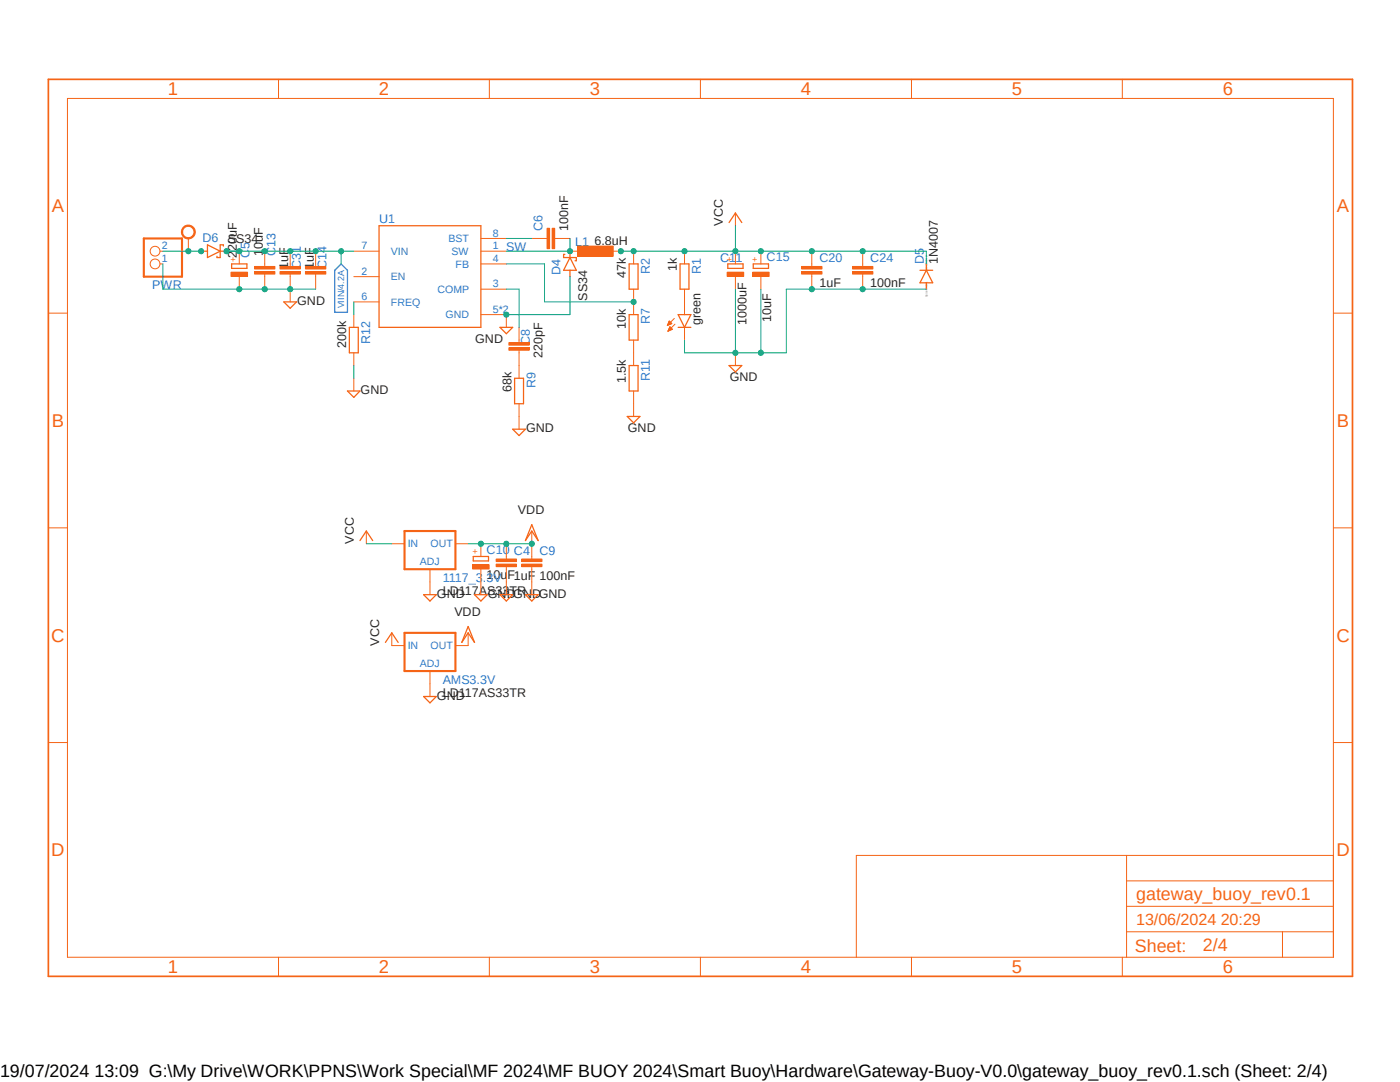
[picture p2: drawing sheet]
<svg xmlns="http://www.w3.org/2000/svg" width="279mm" height="216mm" viewBox="0 0 279 216" stroke-linecap="round" stroke-linejoin="round" font-family="sans-serif">
<path d="M9.1 15.5l261.2 179.9M270.3 15.5l-261.2 179.9" fill="none" stroke="#fff" stroke-width=".2"/>
<path d="M68.1 52.7l1.2 1.2v8.4h-2.5v-8.4z" fill="none" stroke="#2c7ace" stroke-width=".25"/>
<g fill="none" stroke="#f56416" stroke-width=".2">
<path d="M13.5 19.6h252.6v171.4h-252.6zM55.6 15.8v3.8M97.7 15.8v3.8M139.8 15.8v3.8M181.9 15.8v3.8M224 15.8v3.8M70.6 50.1h5M70.6 55.2h5M96 50.1h5M96 57.7h5M96 52.7h5M96 47.6h5"/>
<path d="M136.6 50.1v2.6M136.6 57.7v5.1M9.7 62.5h3.8M70.6 60.2h5M96 62.8h5M133.2 64.9h.1M133.2 64.9h.2M133.3 64.8h.3M133.3 64.7h.6M133.3 66.1h.1M133.3 64.6h.8M133.3 66h.2"/>
<path d="M133.4 64.5h.6M133.4 65.9h.3M133.4 64.4h.5M133.4 64.3h.4M133.4 65.8h.5M133.5 64.2h.2M133.5 65.7h.7M133.5 64.1h.1M133.5 65.7h.6M133.5 65.6h.5M133.6 64.1l.5 .5-.9 .3zM133.6 65.5h.3"/>
<path d="M133.6 65.4h.3M133.6 65.3h.2M133.7 65.2l.5 .5-.9 .4zM134.6 63.5l-1.4 1.4M134.7 64.7l-1.4 1.4M136.6 65.3v2.6M266.1 62.5h3.8M9.7 105.3h3.8M266.1 105.3h3.8M9.7 148.2h3.8M266.1 148.2h3.8M224.8 170.7v20.3"/>
<path d="M224.8 175.8h41.3M266.1 170.7h-95.2v20.3M55.6 191v3.8M97.7 191v3.8M139.8 191v3.8M181.9 191v3.8M224 191v3.8M224.8 185.9h41.3M224.8 180.8h41.3M255.9 185.9v5.1"/>
</g>
<path d="M9.7 15.8h260.2v179h-260.2z" fill="none" stroke="#f56416" stroke-width=".34"/>
<path d="M46.2 52.7h3.1v.9h-3.1zM75.6 45h20.4v20.3h-20.4zM135.7 52.7h1.8v5h-1.8zM135.3 62.8h2.6l-1.3 2.5zM135.3 65.3h2.6" fill="none" stroke="#f56416" stroke-width=".25"/>
<path d="M46.1 54.3h3.3v.9h-3.3z" fill-rule="evenodd" fill="#f56416"/>
<path d="M46.1 54.3h3.3v.9h-3.3zM47.8 50.1v2.6M47.8 55.2v2.5M57.9 57.7v2.5M108.7 47.6h.5M110.7 47.6h.5M70.6 75.5v2.5M101 62.8v2.5" fill="none" stroke="#f56416" stroke-width=".2"/>
<path d="M56.6 60.2h2.6l-1.3 1.3zM69.3 78h2.5l-1.2 1.3zM99.8 65.3h2.5l-1.3 1.3z" fill="none" stroke="#f56416" stroke-width=".25"/>
<path d="M110.2 45.6h.5v4h-.5z" fill-rule="evenodd" fill="#f56416"/>
<path d="M110.2 45.6h.5v4h-.5z" fill="none" stroke="#f56416" stroke-width=".2"/>
<path d="M109.2 45.6h.5v4h-.5z" fill-rule="evenodd" fill="#f56416"/>
<path d="M106.1 47.6h2.6M109.2 45.6h.5v4h-.5zM111.2 47.6h2.5" fill="none" stroke="#f56416" stroke-width=".2"/>
<path d="M115.3 49.1h7.1v2h-7.1z" fill-rule="evenodd" fill="#f56416"/>
<path d="M113.7 50.1h2.6M115.3 49.1h7.1v2h-7.1zM121.4 50.1h2.5M126.4 50.1v2.6M126.4 57.7v5.1M103.6 67.9v.5M103.6 69.9v.5M126.4 67.9v2.5" fill="none" stroke="#f56416" stroke-width=".2"/>
<path d="M112.7 50.8h-.2v.6h2.5v.6h-.2M113.7 51.4l1.3 2.5h-2.5zM113.7 50.1v1.3M113.7 53.9v1.3M125.6 52.7h1.7v5h-1.7zM125.6 62.8h1.7v5.1h-1.7z" fill="none" stroke="#f56416" stroke-width=".25"/>
<path d="M101.6 69.4h4v.5h-4z" fill-rule="evenodd" fill="#f56416"/>
<path d="M101.6 69.4h4v.5h-4z" fill="none" stroke="#f56416" stroke-width=".2"/>
<path d="M101.6 68.4h4v.5h-4z" fill-rule="evenodd" fill="#f56416"/>
<path d="M52.8 52.7v.5M52.8 54.7v.5M70.6 62.8v2.5M70.6 70.4v2.5M101.6 68.4h4v.5h-4zM103.6 65.3v2.6M103.6 70.4v5.1M103.6 80.6v5" fill="none" stroke="#f56416" stroke-width=".2"/>
<path d="M69.7 65.3h1.8v5.1h-1.8zM102.7 75.5h1.8v5.1h-1.8zM102.3 85.6h2.6l-1.3 1.3z" fill="none" stroke="#f56416" stroke-width=".25"/>
<path d="M50.8 54.2h4.1v.5h-4.1z" fill-rule="evenodd" fill="#f56416"/>
<path d="M50.8 54.2h4.1v.5h-4.1z" fill="none" stroke="#f56416" stroke-width=".2"/>
<path d="M50.8 53.2h4.1v.5h-4.1z" fill-rule="evenodd" fill="#f56416"/>
<path d="M50.8 53.2h4.1v.5h-4.1zM52.8 50.1v2.6M52.8 55.2v2.5M63 52.7v.5M63 54.7v.5" fill="none" stroke="#f56416" stroke-width=".2"/>
<path d="M61 54.2h4v.5h-4z" fill-rule="evenodd" fill="#f56416"/>
<path d="M61 54.2h4v.5h-4z" fill="none" stroke="#f56416" stroke-width=".2"/>
<path d="M61 53.2h4v.5h-4z" fill-rule="evenodd" fill="#f56416"/>
<path d="M61 53.2h4v.5h-4zM63 50.1v2.6M63 55.2v2.5" fill="none" stroke="#f56416" stroke-width=".2"/>
<path d="M150.3 52.7h3.1v.9h-3.1z" fill="none" stroke="#f56416" stroke-width=".25"/>
<path d="M150.2 54.3h3.3v.9h-3.3z" fill-rule="evenodd" fill="#f56416"/>
<path d="M150.2 54.3h3.3v.9h-3.3zM151.8 50.1v2.6M151.8 55.2v2.5M162 52.7v.5M162 54.7v.5" fill="none" stroke="#f56416" stroke-width=".2"/>
<path d="M160 54.2h4v.5h-4z" fill-rule="evenodd" fill="#f56416"/>
<path d="M160 54.2h4v.5h-4z" fill="none" stroke="#f56416" stroke-width=".2"/>
<path d="M160 53.2h4v.5h-4z" fill-rule="evenodd" fill="#f56416"/>
<path d="M160 53.2h4v.5h-4zM162 50.1v2.6M162 55.2v2.5M172.2 52.7v.5M172.2 54.7v.5" fill="none" stroke="#f56416" stroke-width=".2"/>
<path d="M170.1 54.2h4.1v.5h-4.1z" fill-rule="evenodd" fill="#f56416"/>
<path d="M170.1 54.2h4.1v.5h-4.1z" fill="none" stroke="#f56416" stroke-width=".2"/>
<path d="M170.1 53.2h4.1v.5h-4.1z" fill-rule="evenodd" fill="#f56416"/>
<path d="M57.9 52.7v.5M57.9 54.7v.5M170.1 53.2h4.1v.5h-4.1zM172.2 50.1v2.6M172.2 55.2v2.5" fill="none" stroke="#f56416" stroke-width=".2"/>
<path d="M55.9 54.2h4v.5h-4z" fill-rule="evenodd" fill="#f56416"/>
<path d="M55.9 54.2h4v.5h-4z" fill="none" stroke="#f56416" stroke-width=".2"/>
<path d="M55.9 53.2h4v.5h-4z" fill-rule="evenodd" fill="#f56416"/>
<path d="M55.9 53.2h4v.5h-4zM57.9 50.1v2.6M57.9 55.2v2.5" fill="none" stroke="#f56416" stroke-width=".2"/>
<path d="M40.1 50.1h1.3M41.4 48.9l2.5 1.2-2.5 1.3zM43.9 50.1h1.3M44.6 49.1v-.2h-.7v2.5h-.6v-.3M183.6 53.9h2.5M184.9 53.9l1.2 2.5h-2.5zM184.9 52.7v1.2M184.9 56.4v1.3" fill="none" stroke="#f56416" stroke-width=".25"/>
<path d="M36.5 45.4a1.4 1.4 0 0 1 2.3 .1 1.4 1.4 0 0 1-.8 2.1 1.4 1.4 0 0 1-1.8-1.3h.2a1.14 1.14 0 0 1 1.5-1.1 1.14 1.14 0 0 1 .6 1.8 1.14 1.14 0 0 1-1.8 0l-.3-.7h-.2z" fill-rule="evenodd" fill="#f56416"/>
<path d="M36.5 45.4a1.4 1.4 0 0 1 2.3 .1 1.4 1.4 0 0 1-.8 2.1 1.4 1.4 0 0 1-1.8-1.3h.2a1.14 1.14 0 0 1 1.5-1.1 1.14 1.14 0 0 1 .6 1.8 1.14 1.14 0 0 1-1.8 0l-.3-.7h-.2zM37.6 47.6v2.5" fill="none" stroke="#f56416" stroke-width=".2"/>
<path d="M145.2 52.7h3.1v.9h-3.1z" fill="none" stroke="#f56416" stroke-width=".25"/>
<path d="M145.1 54.3h3.3v.9h-3.3z" fill-rule="evenodd" fill="#f56416"/>
<g fill="none" stroke="#f56416" stroke-width=".2">
<path d="M32 52.7h.5M32 50.1h.5M145.1 54.3h3.3v.9h-3.3zM146.8 50.1v2.6M146.8 55.2v2.5M73.1 106v2.5M78.2 108.5h2.5M85.8 113.6v5.1M90.9 108.5h2.5M101 111v.5M101 113.1v.5M106.1 106v2.5"/>
<circle cx="30.9" cy="52.7" r=".98"/>
<circle cx="30.9" cy="50.1" r=".98"/>
</g>
<path d="M28.7 47.6h7.6v7.6h-7.6zM80.7 106h10.2v7.6h-10.2z" fill="none" stroke="#f56416" stroke-width=".42"/>
<path d="M71.8 107.9l1.3-1.9 1.3 1.9M84.5 118.7h2.6l-1.3 1.2zM106.1 104.7l1.3 3.2-1.3-1.9-1.2 1.9z" fill="none" stroke="#f56416" stroke-width=".25"/>
<path d="M99 112.6h4.1v.5h-4.1z" fill-rule="evenodd" fill="#f56416"/>
<path d="M99 112.6h4.1v.5h-4.1z" fill="none" stroke="#f56416" stroke-width=".2"/>
<path d="M99 111.5h4.1v.6h-4.1z" fill-rule="evenodd" fill="#f56416"/>
<path d="M99 111.5h4.1v.6h-4.1zM101 108.5v2.5M101 113.6v2.5M106.1 111v.5M106.1 113.1v.5" fill="none" stroke="#f56416" stroke-width=".2"/>
<path d="M104.1 112.6h4.1v.5h-4.1z" fill-rule="evenodd" fill="#f56416"/>
<path d="M104.1 112.6h4.1v.5h-4.1z" fill="none" stroke="#f56416" stroke-width=".2"/>
<path d="M104.1 111.5h4.1v.6h-4.1z" fill-rule="evenodd" fill="#f56416"/>
<path d="M101 116.1v2.6M104.1 111.5h4.1v.6h-4.1zM106.1 108.5v2.5M106.1 113.6v5.1" fill="none" stroke="#f56416" stroke-width=".2"/>
<path d="M94.4 111h3.1v.9h-3.1zM99.8 118.7h2.5l-1.3 1.2zM104.9 118.7h2.5l-1.3 1.2z" fill="none" stroke="#f56416" stroke-width=".25"/>
<path d="M94.3 112.7h3.3v.8h-3.3z" fill-rule="evenodd" fill="#f56416"/>
<path d="M146.8 42.5v2.5M126.4 70.4v2.5M126.4 78v5.1M146.8 70.4v2.5M94.3 112.7h3.3v.8h-3.3zM96 108.5v2.5M96 113.6v5.1M78.2 126.3v2.5h2.5M85.8 133.9v5.1M93.4 126.3v2.5h-2.5" fill="none" stroke="#f56416" stroke-width=".2"/>
<path d="M145.5 44.4l1.3-1.9 1.2 1.9M125.6 72.9h1.7v5.1h-1.7zM145.5 72.9h2.5l-1.2 1.3zM125.2 83.1h2.5l-1.3 1.3zM94.7 118.7h2.5l-1.2 1.2zM76.9 128.2l1.3-1.9 1.3 1.9M84.5 139h2.6l-1.3 1.3zM93.4 125l1.3 3.2-1.3-1.9-1.2 1.9z" fill="none" stroke="#f56416" stroke-width=".25"/>
<path d="M80.7 126.3h10.2v7.6h-10.2z" fill="none" stroke="#f56416" stroke-width=".42"/>
<path d="M32.5 57.7h15.3" fill="none" stroke="#0dab76" stroke-width=".2"/>
<circle cx="47.7" cy="57.7" r=".51" fill="#0dab76"/>
<g fill="none" stroke="#0dab76" stroke-width=".2">
<path d="M57.9 57.7h5.1"/>
<circle cx="47.7" cy="57.7" r=".51"/>
</g>
<circle cx="52.8" cy="57.7" r=".51" fill="#0dab76"/>
<g fill="none" stroke="#0dab76" stroke-width=".2">
<path d="M32.5 52.7v5M47.8 57.7h5"/>
<circle cx="52.8" cy="57.7" r=".51"/>
</g>
<circle cx="57.9" cy="57.7" r=".51" fill="#0dab76"/>
<g fill="none" stroke="#0dab76" stroke-width=".2">
<path d="M52.8 57.7h5.1M113.7 55.2v7.6h-12.7"/>
<circle cx="57.9" cy="57.7" r=".51"/>
</g>
<circle cx="101" cy="62.8" r=".51" fill="#0dab76"/>
<g fill="none" stroke="#0dab76" stroke-width=".2">
<path d="M151.8 57.7v12.7M156.9 57.7v12.7h-20.3v-2.5M70.6 72.9v2.6"/>
<circle cx="101" cy="62.8" r=".51"/>
</g>
<circle cx="151.8" cy="70.4" r=".51" fill="#0dab76"/>
<g fill="none" stroke="#0dab76" stroke-width=".2">
<path d="M156.9 57.7h5.1"/>
<circle cx="151.8" cy="70.4" r=".51"/>
</g>
<circle cx="162" cy="57.7" r=".51" fill="#0dab76"/>
<g fill="none" stroke="#0dab76" stroke-width=".2">
<path d="M162 57.7h10.2"/>
<circle cx="162" cy="57.7" r=".51"/>
</g>
<circle cx="172.2" cy="57.7" r=".51" fill="#0dab76"/>
<g fill="none" stroke="#0dab76" stroke-width=".2">
<path d="M146.8 57.7v12.7M172.2 57.7h12.7"/>
<circle cx="172.2" cy="57.7" r=".51"/>
</g>
<circle cx="146.8" cy="70.4" r=".51" fill="#0dab76"/>
<g fill="none" stroke="#0dab76" stroke-width=".2">
<path d="M113.7 47.6v2.5h-12.7"/>
<circle cx="146.8" cy="70.4" r=".51"/>
</g>
<circle cx="113.7" cy="50.1" r=".51" fill="#0dab76"/>
<g fill="none" stroke="#0dab76" stroke-width=".2">
<path d="M101 47.6h5.1M108.7 60.2h17.7"/>
<circle cx="113.7" cy="50.1" r=".51"/>
</g>
<circle cx="126.4" cy="60.2" r=".51" fill="#0dab76"/>
<g fill="none" stroke="#0dab76" stroke-width=".2">
<path d="M45.2 50.1h17.8M101 52.7h7.7v7.5M101 57.7h2.6v7.6M70.6 60.2v2.6"/>
<circle cx="126.4" cy="60.2" r=".51"/>
</g>
<circle cx="52.8" cy="50.1" r=".51" fill="#0dab76"/>
<circle cx="52.8" cy="50.1" r=".51" fill="none" stroke="#0dab76" stroke-width=".2"/>
<circle cx="57.9" cy="50.1" r=".51" fill="#0dab76"/>
<g fill="none" stroke="#0dab76" stroke-width=".2">
<path d="M63 50.1h7.6M68.1 50.1v2.6"/>
<circle cx="57.9" cy="50.1" r=".51"/>
</g>
<circle cx="47.7" cy="50.1" r=".51" fill="#0dab76"/>
<g fill="none" stroke="#0dab76" stroke-width=".2">
<path d="M45.2 50.1h2.6"/>
<circle cx="47.7" cy="50.1" r=".51"/>
</g>
<circle cx="68.1" cy="50.1" r=".51" fill="#0dab76"/>
<circle cx="68.1" cy="50.1" r=".51" fill="none" stroke="#0dab76" stroke-width=".2"/>
<circle cx="63" cy="50.1" r=".51" fill="#0dab76"/>
<circle cx="63" cy="50.1" r=".51" fill="none" stroke="#0dab76" stroke-width=".2"/>
<circle cx="45.2" cy="50.1" r=".51" fill="#0dab76"/>
<g fill="none" stroke="#0dab76" stroke-width=".2">
<path d="M32.5 50.1h7.6"/>
<circle cx="45.2" cy="50.1" r=".51"/>
</g>
<circle cx="37.6" cy="50.1" r=".51" fill="#0dab76"/>
<circle cx="37.6" cy="50.1" r=".51" fill="none" stroke="#0dab76" stroke-width=".2"/>
<circle cx="40.1" cy="50.1" r=".51" fill="#0dab76"/>
<g fill="none" stroke="#0dab76" stroke-width=".2">
<path d="M96 108.5h10.1"/>
<circle cx="40.1" cy="50.1" r=".51"/>
</g>
<circle cx="101" cy="108.5" r=".51" fill="#0dab76"/>
<circle cx="101" cy="108.5" r=".51" fill="none" stroke="#0dab76" stroke-width=".2"/>
<circle cx="106.1" cy="108.5" r=".51" fill="#0dab76"/>
<g fill="none" stroke="#0dab76" stroke-width=".2">
<path d="M93.4 108.5h2.6"/>
<circle cx="106.1" cy="108.5" r=".51"/>
</g>
<circle cx="96" cy="108.5" r=".51" fill="#0dab76"/>
<g fill="none" stroke="#0dab76" stroke-width=".2">
<path d="M123.9 50.1h2.5M73.1 108.5h5.1"/>
<circle cx="96" cy="108.5" r=".51"/>
</g>
<circle cx="123.9" cy="50.1" r=".51" fill="#0dab76"/>
<circle cx="123.9" cy="50.1" r=".51" fill="none" stroke="#0dab76" stroke-width=".2"/>
<circle cx="126.4" cy="50.1" r=".51" fill="#0dab76"/>
<circle cx="126.4" cy="50.1" r=".51" fill="none" stroke="#0dab76" stroke-width=".2"/>
<circle cx="136.6" cy="50.1" r=".51" fill="#0dab76"/>
<g fill="none" stroke="#0dab76" stroke-width=".2">
<path d="M126.4 50.1h10.2M146.8 50.1h5"/>
<circle cx="136.6" cy="50.1" r=".51"/>
</g>
<circle cx="151.8" cy="50.1" r=".51" fill="#0dab76"/>
<g fill="none" stroke="#0dab76" stroke-width=".2">
<path d="M136.6 50.1h10.2M151.8 50.1h10.2"/>
<circle cx="151.8" cy="50.1" r=".51"/>
</g>
<circle cx="162" cy="50.1" r=".51" fill="#0dab76"/>
<g fill="none" stroke="#0dab76" stroke-width=".2">
<path d="M162 50.1h10.2"/>
<circle cx="162" cy="50.1" r=".51"/>
</g>
<circle cx="172.2" cy="50.1" r=".51" fill="#0dab76"/>
<g fill="none" stroke="#0dab76" stroke-width=".2">
<path d="M172.2 50.1h12.7v2.6"/>
<circle cx="172.2" cy="50.1" r=".51"/>
</g>
<circle cx="146.8" cy="50.1" r=".51" fill="#0dab76"/>
<g fill="none" stroke="#0dab76" stroke-width=".2">
<path d="M146.8 45v5.1"/>
<circle cx="146.8" cy="50.1" r=".51"/>
</g>
<g font-size="3.7" fill="#f56416">
<text x="33.5" y="19">1</text>
<text x="75.6" y="19">2</text>
<text x="117.7" y="19">3</text>
<text x="159.8" y="19">4</text>
<text x="201.9" y="19">5</text>
<text x="244.1" y="19">6</text>
<text x="10.3" y="42.4">A</text>
<text x="266.8" y="42.4">A</text>
<text x="10.3" y="85.2">B</text>
<text x="266.8" y="85.2">B</text>
<text x="10.2" y="128.1">C</text>
<text x="266.7" y="128.1">C</text>
<text x="10.2" y="170.9">D</text>
<text x="266.7" y="170.9">D</text>
<text x="33.5" y="194.2">1</text>
<text x="75.6" y="194.2">2</text>
<text x="117.7" y="194.2">3</text>
<text x="159.8" y="194.2">4</text>
<text x="201.9" y="194.2">5</text>
<text x="244.1" y="194.2">6</text>
</g>
<g font-size="3.6" fill="#f56416">
<text x="226.7" y="179.6">gateway_buoy_rev0.1</text>
<text x="226.5" y="189.9">Sheet:</text>
<text x="240.1" y="189.7">2/4</text>
</g>
<text font-size="3.6" x="0" y="214.9">19/07/2024 13:09 G:\My Drive\WORK\PPNS\Work Special\MF 2024\MF BUOY 2024\Smart Buoy\Hardware\Gateway-Buoy-V0.0\gateway_buoy_rev0.1.sch (Sheet: 2/4)</text>
<text font-size="3.2" fill="#f56416" x="226.7" y="184.7">13/06/2024 20:29</text>
<g font-size="2.5" fill="#2c7ace">
<text x="75.6" y="44.5">U1</text>
<text x="108.3" y="46.1" transform="rotate(-90 108.3 46.1)">C6</text>
<text x="40.4" y="48.2">D6</text>
<text x="49.8" y="51.5" transform="rotate(-90 49.8 51.5)">C5</text>
<text x="55" y="51.1" transform="rotate(-90 55 51.1)">C13</text>
<text x="60.1" y="53.7" transform="rotate(-90 60.1 53.7)">C31</text>
<text x="65.2" y="53.7" transform="rotate(-90 65.2 53.7)">C14</text>
<text x="101" y="50.1">SW</text>
<text x="114.8" y="49.1">L1</text>
<text x="143.7" y="52.4">C11</text>
<text x="153" y="52.2">C15</text>
<text x="163.5" y="52.3">C20</text>
<text x="173.7" y="52.3">C24</text>
<text x="184.4" y="52.7" transform="rotate(-90 184.4 52.7)">D5</text>
<text x="30.4" y="57.6">PWR</text>
<text x="111.8" y="54.9" transform="rotate(-90 111.8 54.9)">D4</text>
<text x="129.7" y="54.6" transform="rotate(-90 129.7 54.6)">R2</text>
<text x="139.9" y="54.6" transform="rotate(-90 139.9 54.6)">R1</text>
<text x="129.7" y="64.7" transform="rotate(-90 129.7 64.7)">R7</text>
<text x="73.9" y="68.7" transform="rotate(-90 73.9 68.7)">R12</text>
<text x="105.7" y="68.9" transform="rotate(-90 105.7 68.9)">C8</text>
<text x="106.9" y="77.4" transform="rotate(-90 106.9 77.4)">R9</text>
<text x="129.7" y="76.1" transform="rotate(-90 129.7 76.1)">R11</text>
<text x="97.1" y="110.5">C10</text>
<text x="102.6" y="110.7">C4</text>
<text x="107.7" y="110.7">C9</text>
<text x="88.3" y="116.1">1117_3.3V</text>
<text x="88.3" y="136.4">AMS3.3V</text>
</g>
<g font-size="2.5" fill="#282828">
<text x="113.4" y="46.1" transform="rotate(-90 113.4 46.1)">100nF</text>
<text x="144.2" y="45" transform="rotate(-90 144.2 45)">VCC</text>
<text x="45.5" y="48.5">SS34</text>
<text x="47.2" y="51.5" transform="rotate(-90 47.2 51.5)">220uF</text>
<text x="52.5" y="51.1" transform="rotate(-90 52.5 51.1)">10uF</text>
<text x="57.5" y="53.7" transform="rotate(-90 57.5 53.7)">1uF</text>
<text x="62.6" y="53.7" transform="rotate(-90 62.6 53.7)">1uF</text>
<text x="118.6" y="48.9">6.8uH</text>
<text x="187.2" y="52.7" transform="rotate(-90 187.2 52.7)">1N4007</text>
<text x="117.2" y="60" transform="rotate(-90 117.2 60)">SS34</text>
<text x="124.9" y="55.5" transform="rotate(-90 124.9 55.5)">47k</text>
<text x="135.1" y="54.1" transform="rotate(-90 135.1 54.1)">1k</text>
<text x="163.5" y="57.4">1uF</text>
<text x="173.7" y="57.4">100nF</text>
<text x="59.3" y="60.9">GND</text>
<text x="124.9" y="65.6" transform="rotate(-90 124.9 65.6)">10k</text>
<text x="139.8" y="64.8" transform="rotate(-90 139.8 64.8)">green</text>
<text x="149" y="64.9" transform="rotate(-90 149 64.9)">1000uF</text>
<text x="153.9" y="64.2" transform="rotate(-90 153.9 64.2)">10uF</text>
<text x="69.1" y="69.5" transform="rotate(-90 69.1 69.5)">200k</text>
<text x="94.8" y="68.5">GND</text>
<text x="108.3" y="71.4" transform="rotate(-90 108.3 71.4)">220pF</text>
<text x="124.9" y="76.4" transform="rotate(-90 124.9 76.4)">1.5k</text>
<text x="145.6" y="76.1">GND</text>
<text x="72" y="78.7">GND</text>
<text x="102.1" y="78.3" transform="rotate(-90 102.1 78.3)">68k</text>
<text x="105" y="86.3">GND</text>
<text x="125.3" y="86.3">GND</text>
<text x="103.4" y="102.7">VDD</text>
<text x="70.6" y="108.5" transform="rotate(-90 70.6 108.5)">VCC</text>
<text x="87.2" y="119.3">GND</text>
<text x="88.3" y="118.7">LD117AS33TR</text>
<text x="97.1" y="115.6">10uF1uF 100nF</text>
<text x="97.4" y="119.3">GNDGNDGND</text>
<text x="90.7" y="123">VDD</text>
<text x="75.6" y="128.8" transform="rotate(-90 75.6 128.8)">VCC</text>
<text x="87.2" y="139.6">GND</text>
<text x="88.3" y="139">LD117AS33TR</text>
</g>
<g font-size="2.1" fill="#2c7ace">
<text x="98.3" y="47.2">8</text>
<text x="32.3" y="52.3">1</text>
<text x="32.3" y="49.7">2</text>
<text x="72.1" y="49.7">7</text>
<text x="78" y="50.9">VIN</text>
<text x="89.5" y="48.3">BST</text>
<text x="90.1" y="50.9">SW</text>
<text x="90.9" y="53.4">FB</text>
<text x="98.3" y="49.7">1</text>
<text x="98.3" y="52.3">4</text>
<text x="72.1" y="54.8">2</text>
<text x="72.1" y="59.9">6</text>
<text x="78" y="56">EN</text>
<text x="87.3" y="58.5">COMP</text>
<text x="98.3" y="57.4">3</text>
<text x="78" y="61">FREQ</text>
<text x="88.9" y="63.5">GND</text>
<text x="98.3" y="62.4">5*2</text>
<text x="81.4" y="109.1">IN</text>
<text x="83.8" y="112.8">ADJ</text>
<text x="85.9" y="109.1">OUT</text>
<text x="81.4" y="129.5">IN</text>
<text x="85.9" y="129.5">OUT</text>
<text x="83.8" y="133.1">ADJ</text>
</g>
<g font-size="1.8" fill="#f56416">
<text x="47.2" y="52.2" transform="rotate(-90 47.2 52.2)">+</text>
<text x="146.2" y="52.2" transform="rotate(-90 146.2 52.2)">+</text>
<text x="151.3" y="52.2" transform="rotate(-90 151.3 52.2)">+</text>
<text x="95.4" y="110.6" transform="rotate(-90 95.4 110.6)">+</text>
</g>
<text font-size="1.8" fill="#2c7ace" x="68.7" y="61.6" transform="rotate(-90 68.7 61.6)">VIIN/4.2A</text>
<g font-size=".6" fill="#808080">
<text x="185.1" y="59.4" transform="rotate(-90 185.1 59.4)">SpiceOrder 1</text>
<text x="185.1" y="54.3" transform="rotate(-90 185.1 54.3)">SpiceOrder 2</text>
</g>
</svg>
